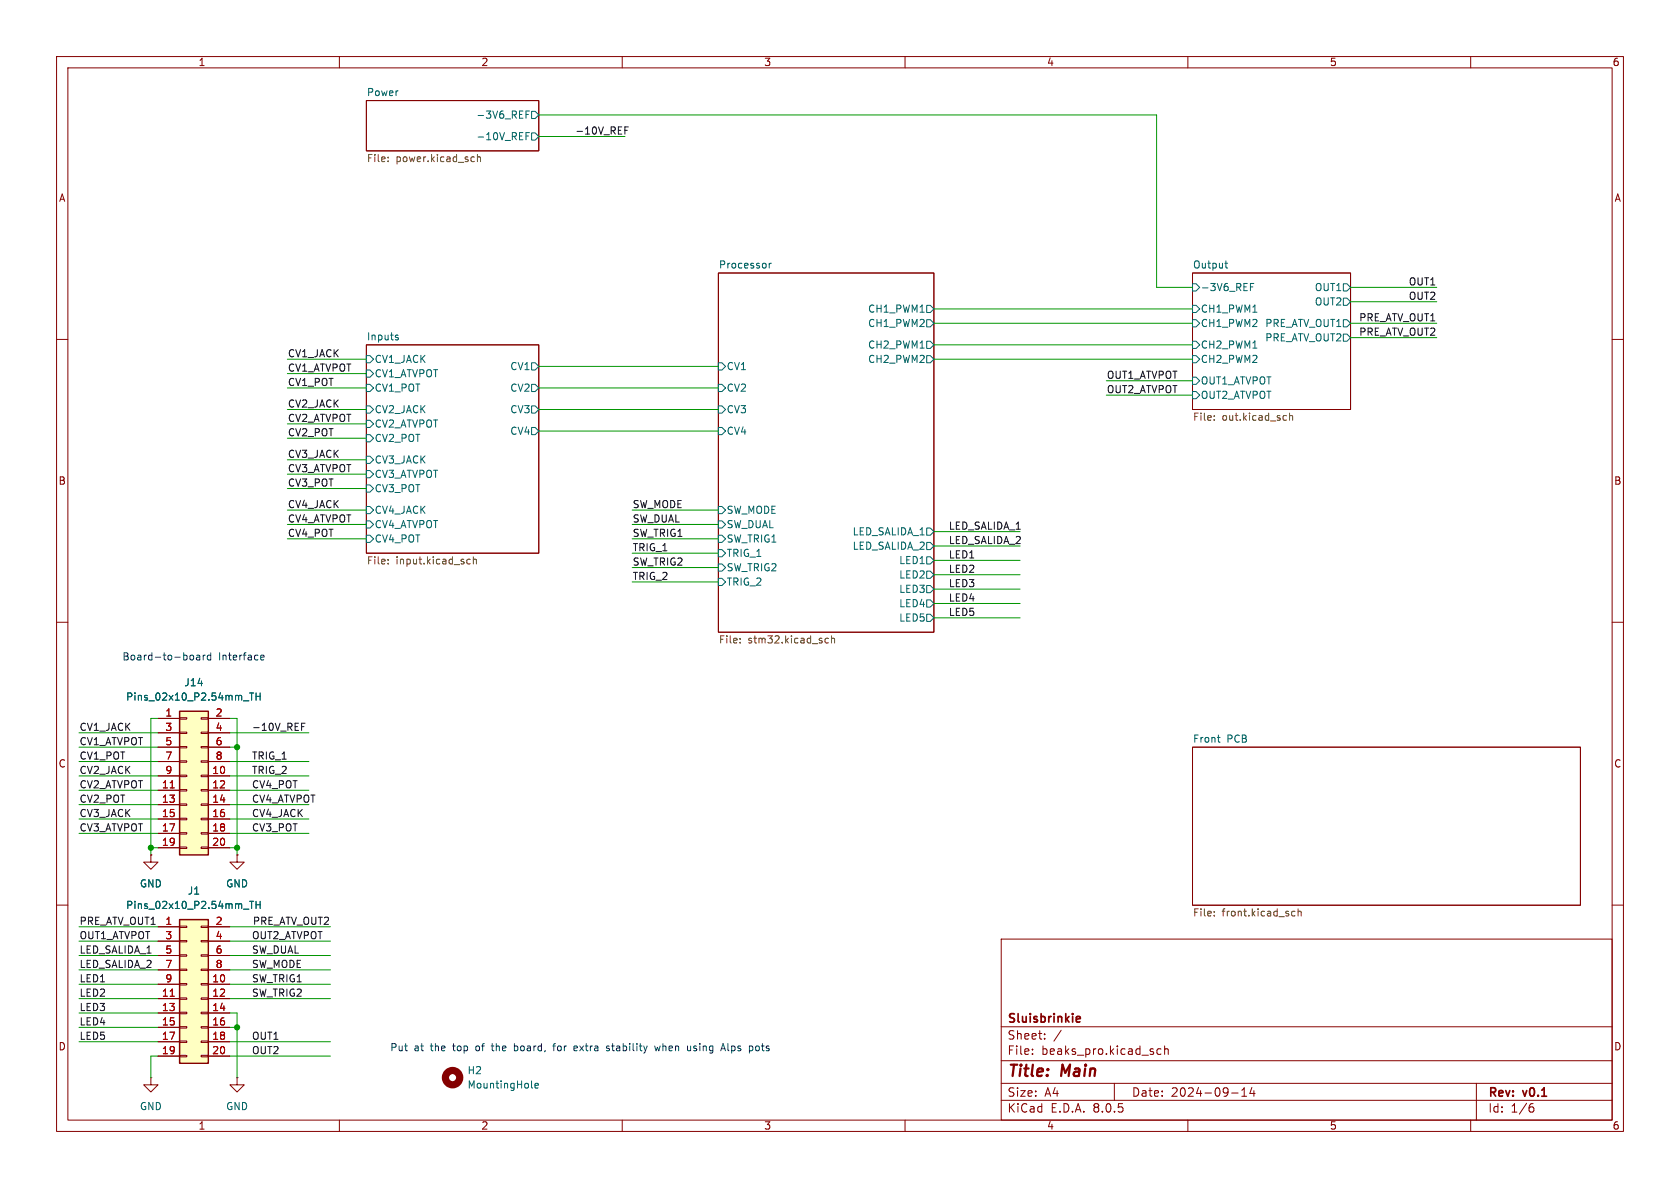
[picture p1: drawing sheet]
<svg xmlns="http://www.w3.org/2000/svg" width="297mm" height="210mm" viewBox="0 0 297 210" stroke-linecap="round" stroke-linejoin="round" font-family="sans-serif">
<g fill="none" stroke="#840000" stroke-width=".18">
<path d="M10 10h277v190h-277zM12 12h273v186h-273zM60 10v2M64.8 17.8h30.4v8.9h-30.4zM110 10v2M160 10v2M210 10v2M260 10v2M10 60h2M127 48.3h38.1v63.5h-38.1zM210.8 48.3h28v24.1h-28zM285 60h2"/>
<path d="M64.8 61h30.4v36.8h-30.4zM10 110h2M285 110h2M210.8 132.1h68.6v27.9h-68.6zM10 160h2M26.7 151.1v1.3h1.2l-1.2 1.3-1.3-1.3h1.3M26.7 151.1h.1M41.9 151.1v1.3h1.3l-1.3 1.3-1.3-1.3h1.3M41.9 151.1h.1M285 160h2M177 166h108v32h-108zM26.7 190.5v1.3h1.2l-1.2 1.2-1.3-1.2h1.3"/>
<path d="M26.7 190.5h.1M41.9 190.5v1.3h1.3l-1.3 1.2-1.3-1.2h1.3M41.9 190.5h.1M60 198v2M110 198v2M160 198v2M177 194.5h108M177 191.5h108M177 187.5h108M177 181.5h108M182.5 186.3v.1M182.5 185.5v.1"/>
<path d="M184.7 183.6v.1M184.7 182.8v.1M187.6 182.1l-1.3 2M197 191.5v3M205.2 185.5l-.4-.1-.3 .3v.4l.2 .2h.5M205.9 185.5l.2-.1 .4 .1v.9M205.9 184.9v1.5M210 198v2M217.7 193.2h1.2M219.5 193.8h.9M219.5 192.7l.5-.4v1.5M221.3 192.2l-.3 1.1h.9"/>
<path d="M221.7 192.8v1M260 198v2M261 191.5v6.5M270.6 195.7h.3l.3 .3-.1 .5-.5 .1M271 195.1l-.4 .1"/>
</g>
<path d="M190.5 179.7l.4 .1 .1 .2-.7 .2M190.9 180.6l-.4 .1" fill="none" stroke="#840000" stroke-width=".3"/>
<g fill="none" stroke="#006464" stroke-width=".18">
<path d="M93.6 19.6h-.6v1.3M94 19.7h.6l.6 .6-.6 .7h-.6zM93 20.2h.4M93 24h.4M93.6 23.4h-.6v1.3M94 23.5h.6l.6 .6-.6 .7h-.6zM70.1 59.7h.3v.2l-.1 .2h-.3M70.1 59.2l.3 .1M136 46.5v.9M136.4 46.5l-.4 .3M163.8 56.5h.7l.6 .7-.6 .6h-.7zM163.8 54h.7l.6 .6-.6 .6h-.7z"/>
<path d="M210.8 50.2h.7l.6 .6-.6 .6h-.7zM210.8 54h.7l.6 .6-.6 .6h-.7zM210.8 56.5h.7l.6 .7-.6 .6h-.7zM216.5 46.5h.5M216.7 46.1v1.1l.3 .2M221.1 50.7h.4M221.7 50.1h-.6v1.3M237.5 52.7h.6l.7 .6-.7 .7h-.6zM237.5 50.2h.6l.7 .6-.7 .6h-.6zM237.5 56.5h.6l.7 .7-.7 .6h-.6zM237.5 59.1h.6l.7 .6-.7 .6h-.6zM64.8 71.8h.6l.6 .6-.6 .6h-.6z"/>
<path d="M64.8 74.3h.6l.6 .6-.6 .7h-.6zM64.8 76.8h.6l.6 .7-.6 .6h-.6zM64.8 67.9h.6l.6 .7-.6 .6h-.6zM64.8 65.4h.6l.6 .6-.6 .7h-.6zM64.8 62.9h.6l.6 .6-.6 .6h-.6zM94 67.9h.6l.6 .7-.6 .6h-.6zM94 64.1h.6l.6 .7-.6 .6h-.6zM94 71.8h.6l.6 .6-.6 .6h-.6zM94 75.6h.6l.6 .6-.6 .6h-.6zM127 67.9h.6l.7 .7-.7 .6h-.6zM127 64.1h.6l.7 .7-.7 .6h-.6zM127 71.8h.6l.7 .6-.7 .6h-.6z"/>
<path d="M127 75.6h.6l.7 .6-.7 .6h-.6zM163.8 60.3h.7l.6 .7-.6 .6h-.7zM163.8 62.9h.7l.6 .6-.6 .6h-.7zM210.8 60.3h.7l.6 .7-.6 .6h-.7zM210.8 62.9h.7l.6 .6-.6 .6h-.7zM210.8 66.7h.7l.6 .6-.6 .6h-.7zM210.8 69.2h.7l.6 .7-.6 .6h-.7zM64.8 89.5h.6l.6 .7-.6 .6h-.6zM64.8 92.1h.6l.6 .6-.6 .6h-.6zM64.8 94.6h.6l.6 .7-.6 .6h-.6zM64.8 85.7h.6l.6 .7-.6 .6h-.6zM64.8 83.2h.6l.6 .6-.6 .7h-.6z"/>
<path d="M64.8 80.6h.6l.6 .7-.6 .6h-.6zM127 92.1h.6l.7 .6-.7 .6h-.6zM127 89.5h.6l.7 .7-.7 .6h-.6zM127 99.7h.6l.7 .6-.7 .7h-.6zM127 94.6h.6l.7 .7-.7 .6h-.6zM127 97.2h.6l.7 .6-.7 .6h-.6zM163.8 93.3h.7l.6 .7-.6 .6h-.7zM163.8 95.9h.7l.6 .6-.6 .7h-.7zM163.8 98.4h.7l.6 .7-.6 .6h-.7zM127 102.2h.6l.7 .7-.7 .6h-.6zM163.8 101h.7l.6 .6-.6 .6h-.7zM163.8 103.5h.7l.6 .6-.6 .7h-.7z"/>
<path d="M163.8 106h.7l.6 .7-.6 .6h-.7zM163.8 108.6h.7l.6 .6-.6 .7h-.7zM215.2 130.4h.5M215.5 131.1l.2 .1"/>
</g>
<g fill="none" stroke="#725600" stroke-width=".18">
<path d="M68.6 28.5v.1M68.6 27.8v.1M83.5 27.7l.4 .1M83.9 28.5l-.4 .1M84.4 27.9l.2-.2 .3 .1v.8M84.4 27.3v1.3M214.7 74.2v.1M214.7 73.5v.1M227.3 73.5h.1M227.4 74.2l-.1 .1M228 73v1.3M228 73.6l.2-.1h.3v.8"/>
<path d="M68.6 98.9v.1M68.6 99.6v.1M82.7 99.6h.4M82.7 98.9h.4M83.7 99l.2-.1h.3v.8M83.7 98.4v1.3M130.8 113.5v.2M130.8 112.9v.1M145.8 113.4l.3 .3 .4-.1M146.5 112.9l-.4-.1-.3 .3M147 112.9l.2-.1 .3 .1v.8M147 112.4v1.3"/>
<path d="M214.7 161.1v.2M214.7 161.8v.1M228.4 161.8l.2 .1h.3M228.9 161.1h-.3l-.2 .1M229.5 161.2l.2-.1h.3v.8M229.5 160.7v1.2"/>
</g>
<path d="M31.7 162.6h5.1v25.4h-5.1z" fill="#ffffc2"/>
<g fill="none" stroke="#840000" stroke-width=".18">
<path d="M27.9 163.8h3.8M27.9 174h3.8M27.9 176.5h3.8M27.9 179.1h3.8M27.9 166.4h3.8M27.9 168.9h3.8M27.9 171.5h3.8M31.7 178.9h1.3v.3h-1.3zM31.7 176.4h1.3v.3h-1.3zM31.7 173.9h1.3v.2h-1.3zM31.7 171.3h1.3v.3h-1.3zM31.7 168.8h1.3v.2h-1.3z"/>
<path d="M31.7 166.2h1.3v.3h-1.3zM31.7 163.7h1.3v.3h-1.3zM35.6 178.9h1.2v.3h-1.2zM35.6 176.4h1.2v.3h-1.2zM35.6 173.9h1.2v.2h-1.2zM35.6 171.3h1.2v.3h-1.2zM35.6 168.8h1.2v.2h-1.2zM35.6 166.2h1.2v.3h-1.2zM35.6 163.7h1.2v.3h-1.2zM36.8 163.8h3.8M36.8 174h3.8M36.8 176.5h3.8"/>
<path d="M36.8 179.1h3.8M36.8 166.4h3.8M36.8 168.9h3.8M36.8 171.5h3.8M27.9 181.6h3.8M27.9 184.2h3.8M27.9 186.7h3.8M31.7 186.6h1.3v.2h-1.3zM31.7 184h1.3v.3h-1.3zM31.7 181.5h1.3v.2h-1.3zM35.6 186.6h1.2v.2h-1.2zM35.6 184h1.2v.3h-1.2z"/>
<path d="M35.6 181.5h1.2v.2h-1.2zM36.8 181.6h3.8M36.8 184.2h3.8M36.8 186.7h3.8"/>
</g>
<path d="M31.7 162.6h5.1v25.4h-5.1z" fill="none" stroke="#840000" stroke-width=".25"/>
<path d="M30.1 176.1h.7" fill="none" stroke="#a90000" stroke-width=".18"/>
<path d="M44.1 159.3h.7M44.5 159.3v1.3M45.3 159.3v1.3M45.3 159.9h.7M46 159.3v1.3M43 160.7h1M94 192.2l.2 .1M94.6 191.9l.6-.1-.1-.2-.3-.1-.2 .2v.6h.5" fill="none" stroke="#006464" stroke-width=".18"/>
<circle cx="80" cy="190.5" r="1.27" fill="none" stroke="#840000" stroke-width="1.3"/>
<path d="M31.7 125.7h5.1v25.4h-5.1z" fill="#ffffc2"/>
<g fill="none" stroke="#840000" stroke-width=".18">
<path d="M27.9 127h3.8M27.9 137.2h3.8M27.9 139.7h3.8M27.9 129.5h3.8M27.9 132.1h3.8M27.9 134.6h3.8M31.7 139.6h1.3v.2h-1.3zM31.7 137h1.3v.3h-1.3zM31.7 134.5h1.3v.2h-1.3zM31.7 132h1.3v.2h-1.3zM31.7 129.4h1.3v.3h-1.3zM31.7 126.9h1.3v.2h-1.3z"/>
<path d="M35.6 139.6h1.2v.2h-1.2zM35.6 137h1.2v.3h-1.2zM35.6 134.5h1.2v.2h-1.2zM35.6 132h1.2v.2h-1.2zM35.6 129.4h1.2v.3h-1.2zM35.6 126.9h1.2v.2h-1.2zM36.8 127h3.8M36.8 137.2h3.8M36.8 139.7h3.8M36.8 129.5h3.8M36.8 132.1h3.8M36.8 134.6h3.8"/>
<path d="M26.7 151.1h.1M27.9 142.2h3.8M27.9 144.8h3.8M27.9 147.3h3.8M27.9 149.9h3.8M31.7 149.7h1.3v.3h-1.3zM31.7 147.2h1.3v.2h-1.3zM31.7 144.7h1.3v.2h-1.3zM31.7 142.1h1.3v.3h-1.3zM35.6 149.7h1.2v.3h-1.2zM35.6 147.2h1.2v.2h-1.2zM35.6 144.7h1.2v.2h-1.2z"/>
<path d="M35.6 142.1h1.2v.3h-1.2zM36.8 142.2h3.8M36.8 144.8h3.8M36.8 147.3h3.8M36.8 149.9h3.8M41.9 151.1h.1M27.9 163.8h3.8M27.9 174h3.8M27.9 176.5h3.8M27.9 179.1h3.8M27.9 166.4h3.8M27.9 168.9h3.8"/>
<path d="M27.9 171.5h3.8M36.8 163.8h3.8M36.8 174h3.8M36.8 176.5h3.8M36.8 179.1h3.8M36.8 166.4h3.8M36.8 168.9h3.8M36.8 171.5h3.8M27.9 181.6h3.8M27.9 184.2h3.8M27.9 186.7h3.8M36.8 181.6h3.8"/>
<path d="M36.8 184.2h3.8M36.8 186.7h3.8"/>
</g>
<path d="M31.7 125.7h5.1v25.4h-5.1z" fill="none" stroke="#840000" stroke-width=".25"/>
<path d="M30.1 139.3h.7M30.1 176.1h.7" fill="none" stroke="#a90000" stroke-width=".18"/>
<path d="M43 123.9h1M44.1 122.5h.7M44.5 122.5v1.3M45.3 122.5v1.3M45.3 123.1h.7M46 122.5v1.3M44.1 159.3h.7M44.5 159.3v1.3M45.3 159.3v1.3M45.3 159.9h.7M46 159.3v1.3M43 160.7h1" fill="none" stroke="#006464" stroke-width=".18"/>
<path d="M110.5 23h.4M111.1 22.4h-.6v1.3M53.3 128.5h.4M53.9 127.8h-.6v1.3" fill="none" stroke="#0f0f0f" stroke-width=".18"/>
<g fill="none" stroke="#0000c2" stroke-width=".18">
<path d="M33.8 115.8l.3 .1 .1 .2v.4l-.4 .2M34.8 115.9h.5v.8M35.3 116.1l-.4 .1-.2 .2 .2 .3 .4-.1M35.9 115.8v.9M36.3 115.8l-.4 .3M37.3 115.9l-.4-.1-.3 .3 .2 .5h.5M37.3 115.4v1.3M46.1 116.2l.6-.1-.1-.2-.3-.1-.2 .2v.6h.5M86.8 184.9h.5M87 184.5v1.1l.2 .1M90.9 185h.5M90.9 184.5v1.2"/>
<path d="M90.9 185.7h.5M97.7 184.9h.5M98.2 184.5l-.3 .2v1M101.6 184.9l.4 .1 .1 .2-.6 .1M102 185.7h-.4M107.4 184.9l.3 .1M107.4 185.3l.3 .1 .1 .2-.2 .1h-.3M108.1 184.9h.5M115.7 184.9l.3 .8 .2-.6 .3 .6 .2-.8M122.6 185.7h.5M123.1 185l-.3-.1-.2 .2 .1 .2 .4 .1M128.7 184.5v1.1l.2 .1"/>
<path d="M133.8 184.9l.3 .1 .1 .1v.5l-.4 .1"/>
</g>
<g fill="none" stroke="#009600" stroke-width=".18">
<path d="M95.2 20.3h109.3v30.5h6.3M95.2 24.1h15.3M165.1 57.2h45.7M165.1 54.6h45.7M238.8 53.3h15.2M238.8 59.7h15.2M238.8 50.8h15.2M238.8 57.2h15.2M50.8 77.5h14M50.8 66h14M50.8 63.5h14M50.8 74.9h14"/>
<path d="M50.8 72.4h14M50.8 68.6h14M95.2 72.4h31.8M95.2 68.6h31.8M95.2 64.8h31.8M95.2 76.2h31.8M165.1 63.5h45.7M165.1 61h45.7M195.6 69.9h15.2M195.6 67.3h15.2M50.8 81.3h14M50.8 86.4h14"/>
<path d="M50.8 83.8h14M50.8 90.2h14M50.8 95.3h14M50.8 92.7h14M111.8 90.2h15.2M111.8 95.3h15.2M111.8 92.7h15.2M111.8 97.8h15.2M165.1 99.1h15.2M165.1 96.5h15.2M165.1 94h15.2M111.8 102.9h15.2"/>
<path d="M111.8 100.3h15.2M165.1 101.6h15.2M165.1 104.1h15.2M165.1 109.2h15.2M165.1 106.7h15.2M14 129.5h13.9M14 137.2h13.9M14 132.1h13.9M14 134.6h13.9M14 139.7h13.9M27.9 127h-1.2v24.1M40.6 127h1.3v24.1"/>
<path d="M40.6 129.5h14M40.6 137.2h14M40.6 132.1h1.3M40.6 134.6h14M40.6 139.7h14M14 147.3h13.9M14 142.2h13.9M14 144.8h13.9M26.7 149.9h1.2M40.6 147.3h14M40.6 142.2h14M40.6 144.8h14"/>
<path d="M40.6 149.9h1.3M14 176.5h13.9M14 174h13.9M14 166.4h13.9M14 168.9h13.9M14 171.5h13.9M14 179.1h13.9M14 163.8h13.9M40.6 176.5h17.8M40.6 174h17.8M40.6 166.4h17.8M40.6 168.9h17.8"/>
<path d="M40.6 171.5h17.8M40.6 179.1h1.3v11.4M40.6 163.8h17.8M14 181.6h13.9M14 184.2h13.9M27.9 186.7h-1.2v3.8M40.6 181.6h1.3M40.6 184.2h17.8M40.6 186.7h17.8"/>
</g>
<g fill="#009600" stroke="#009600" stroke-width=".18">
<circle cx="26.7" cy="149.9" r=".46"/>
<circle cx="41.9" cy="132.1" r=".46"/>
<circle cx="41.9" cy="149.9" r=".46"/>
<circle cx="41.9" cy="181.6" r=".46"/>
</g>
<g font-size="2.8" fill="#840000">
<text x="178" y="190.9">Title:</text>
<text x="187.7" y="190.9">Main</text>
</g>
<g font-size="2.1" fill="#840000">
<text x="178" y="184">Sheet:</text>
<text x="178" y="181.2">Sluisbrinkie</text>
<text x="178" y="186.7">File:</text>
<text x="184.1" y="186.7">beaks_pro.kicad_sch</text>
<text x="178" y="196.9">KiCad</text>
<text x="178" y="194.1">Size:</text>
<text x="184.7" y="194.1">A4</text>
<text x="185.7" y="196.9">E.D.A.</text>
<text x="193.3" y="196.9">8.0.5</text>
<text x="200" y="194.1">Date:</text>
<text x="207" y="194.1">2024-09-14</text>
<text x="263" y="194.3">Rev:</text>
<text x="263" y="196.9">Id:</text>
<text x="267.1" y="196.9">1/6</text>
<text x="269.4" y="194.3">v0.1</text>
</g>
<g font-size="1.8" fill="#840000">
<text x="35" y="11.9">1</text>
<text x="85" y="11.9">2</text>
<text x="135" y="11.9">3</text>
<text x="185" y="11.9">4</text>
<text x="235" y="11.9">5</text>
<text x="285" y="11.9">6</text>
<text x="10.3" y="35.9">A</text>
<text x="285.3" y="35.9">A</text>
<text x="10.3" y="85.9">B</text>
<text x="285.3" y="85.9">B</text>
<text x="10.3" y="135.9">C</text>
<text x="285.3" y="135.9">C</text>
<text x="10.3" y="185.9">D</text>
<text x="285.3" y="185.9">D</text>
<text x="35" y="199.9">1</text>
<text x="85" y="199.9">2</text>
<text x="135" y="199.9">3</text>
<text x="185" y="199.9">4</text>
<text x="235" y="199.9">5</text>
<text x="285" y="199.9">6</text>
</g>
<g font-size="1.8" fill="#006464">
<text x="64.8" y="17.1">Power</text>
<text x="84.1" y="21.2">-3V6_REF</text>
<text x="84.1" y="25">-10V_REF</text>
<text x="127" y="47.5">Processor</text>
<text x="210.8" y="47.5">Output</text>
<text x="212.2" y="51.7">-3V6_REF</text>
<text x="232.3" y="51.7">OUT1</text>
<text x="153.4" y="58">CH1_PWM2</text>
<text x="153.4" y="55.5">CH1_PWM1</text>
<text x="212.2" y="55.5">CH1_PWM1</text>
<text x="212.2" y="58">CH1_PWM2</text>
<text x="223.6" y="58">PRE_ATV_OUT1</text>
<text x="232.3" y="54.2">OUT2</text>
<text x="64.8" y="60.2">Inputs</text>
<text x="66.1" y="64.4">CV1_JACK</text>
<text x="90.1" y="65.6">CV1</text>
<text x="128.4" y="65.6">CV1</text>
<text x="153.4" y="61.8">CH2_PWM1</text>
<text x="153.4" y="64.4">CH2_PWM2</text>
<text x="212.2" y="61.8">CH2_PWM1</text>
<text x="212.2" y="64.4">CH2_PWM2</text>
<text x="223.6" y="60.6">PRE_ATV_OUT2</text>
<text x="66.1" y="69.4">CV1_POT</text>
<text x="66.1" y="66.9">CV1_ATVPOT</text>
<text x="90.1" y="69.4">CV2</text>
<text x="128.4" y="69.4">CV2</text>
<text x="212.2" y="68.2">OUT1_ATVPOT</text>
<text x="212.2" y="70.7">OUT2_ATVPOT</text>
<text x="66.1" y="73.3">CV2_JACK</text>
<text x="66.1" y="75.8">CV2_ATVPOT</text>
<text x="90.1" y="73.3">CV3</text>
<text x="90.1" y="77.1">CV4</text>
<text x="128.4" y="73.3">CV3</text>
<text x="128.4" y="77.1">CV4</text>
<text x="66.1" y="78.3">CV2_POT</text>
<text x="66.1" y="82.1">CV3_JACK</text>
<text x="66.1" y="87.2">CV3_POT</text>
<text x="66.1" y="84.7">CV3_ATVPOT</text>
<text x="66.1" y="91">CV4_JACK</text>
<text x="66.1" y="93.6">CV4_ATVPOT</text>
<text x="128.4" y="93.6">SW_DUAL</text>
<text x="128.4" y="91">SW_MODE</text>
<text x="150.6" y="94.8">LED_SALIDA_1</text>
<text x="66.1" y="96.1">CV4_POT</text>
<text x="128.4" y="101.2">SW_TRIG2</text>
<text x="128.4" y="96.1">SW_TRIG1</text>
<text x="128.4" y="98.7">TRIG_1</text>
<text x="150.6" y="97.4">LED_SALIDA_2</text>
<text x="158.9" y="99.9">LED1</text>
<text x="128.4" y="103.7">TRIG_2</text>
<text x="158.9" y="102.5">LED2</text>
<text x="158.9" y="105">LED3</text>
<text x="158.9" y="107.5">LED4</text>
<text x="158.9" y="110.1">LED5</text>
<text x="22.2" y="124.1">Pins_02x10_P2.54mm_TH</text>
<text x="32.5" y="121.5">J14</text>
<text x="210.8" y="131.4">Front</text>
<text x="216.9" y="131.4">PCB</text>
<text x="22.2" y="160.9">Pins_02x10_P2.54mm_TH</text>
<text x="24.6" y="157.1">GND</text>
<text x="33.1" y="158.3">J1</text>
<text x="39.9" y="157.1">GND</text>
<text x="82.6" y="190.1">H2</text>
<text x="24.6" y="196.4">GND</text>
<text x="39.9" y="196.4">GND</text>
<text x="82.6" y="192.6">MountingHole</text>
</g>
<g font-size="1.8" fill="#0f0f0f">
<text x="101.6" y="23.9">-10V_REF</text>
<text x="249" y="53.1">OUT2</text>
<text x="249" y="50.5">OUT1</text>
<text x="240.2" y="59.4">PRE_ATV_OUT2</text>
<text x="240.2" y="56.9">PRE_ATV_OUT1</text>
<text x="50.8" y="63.2">CV1_JACK</text>
<text x="50.8" y="65.8">CV1_ATVPOT</text>
<text x="50.8" y="68.3">CV1_POT</text>
<text x="195.6" y="69.6">OUT2_ATVPOT</text>
<text x="195.6" y="67">OUT1_ATVPOT</text>
<text x="50.8" y="72.1">CV2_JACK</text>
<text x="50.8" y="74.7">CV2_ATVPOT</text>
<text x="50.8" y="77.2">CV2_POT</text>
<text x="50.8" y="81">CV3_JACK</text>
<text x="50.8" y="83.6">CV3_ATVPOT</text>
<text x="50.8" y="86.1">CV3_POT</text>
<text x="50.8" y="89.9">CV4_JACK</text>
<text x="111.8" y="89.9">SW_MODE</text>
<text x="50.8" y="95">CV4_POT</text>
<text x="50.8" y="92.4">CV4_ATVPOT</text>
<text x="111.8" y="92.4">SW_DUAL</text>
<text x="111.8" y="95">SW_TRIG1</text>
<text x="167.6" y="93.7">LED_SALIDA_1</text>
<text x="111.8" y="97.5">TRIG_1</text>
<text x="111.8" y="100.1">SW_TRIG2</text>
<text x="167.6" y="96.3">LED_SALIDA_2</text>
<text x="167.6" y="101.3">LED2</text>
<text x="167.6" y="98.8">LED1</text>
<text x="111.8" y="102.6">TRIG_2</text>
<text x="167.6" y="103.9">LED3</text>
<text x="167.6" y="106.4">LED4</text>
<text x="167.6" y="109">LED5</text>
<text x="14" y="131.8">CV1_ATVPOT</text>
<text x="14" y="129.3">CV1_JACK</text>
<text x="44.4" y="129.3">-10V_REF</text>
<text x="14" y="136.9">CV2_JACK</text>
<text x="14" y="134.4">CV1_POT</text>
<text x="44.4" y="134.4">TRIG_1</text>
<text x="44.4" y="136.9">TRIG_2</text>
<text x="14" y="139.4">CV2_ATVPOT</text>
<text x="14" y="142">CV2_POT</text>
<text x="44.4" y="139.4">CV4_POT</text>
<text x="44.4" y="142">CV4_ATVPOT</text>
<text x="14" y="144.5">CV3_JACK</text>
<text x="14" y="147.1">CV3_ATVPOT</text>
<text x="44.4" y="147.1">CV3_POT</text>
<text x="44.4" y="144.5">CV4_JACK</text>
<text x="14" y="166.1">OUT1_ATVPOT</text>
<text x="14" y="163.6">PRE_ATV_OUT1</text>
<text x="44.4" y="166.1">OUT2_ATVPOT</text>
<text x="44.6" y="163.6">PRE_ATV_OUT2</text>
<text x="14" y="168.6">LED_SALIDA_1</text>
<text x="14" y="171.2">LED_SALIDA_2</text>
<text x="14" y="173.7">LED1</text>
<text x="44.4" y="173.7">SW_TRIG1</text>
<text x="44.4" y="168.6">SW_DUAL</text>
<text x="44.4" y="171.2">SW_MODE</text>
<text x="14" y="176.3">LED2</text>
<text x="14" y="178.8">LED3</text>
<text x="44.4" y="176.3">SW_TRIG2</text>
<text x="14" y="181.3">LED4</text>
<text x="14" y="183.9">LED5</text>
<text x="44.4" y="183.9">OUT1</text>
<text x="44.4" y="186.4">OUT2</text>
</g>
<g font-size="1.8" fill="#725600">
<text x="64.8" y="29">File:</text>
<text x="70" y="29">power.kicad_sch</text>
<text x="210.8" y="74.7">File:</text>
<text x="216" y="74.7">out.kicad_sch</text>
<text x="64.8" y="100.1">File:</text>
<text x="70" y="100.1">input.kicad_sch</text>
<text x="127" y="114.1">File:</text>
<text x="132.2" y="114.1">stm32.kicad_sch</text>
<text x="210.8" y="162.3">File:</text>
<text x="216" y="162.3">front.kicad_sch</text>
</g>
<g font-size="1.8" fill="#0000c2">
<text x="21.5" y="117">Board-to-board</text>
<text x="38.6" y="117">Interface</text>
<text x="68.9" y="186">Put</text>
<text x="73.2" y="186">at</text>
<text x="76.3" y="186">the</text>
<text x="80.4" y="186">top</text>
<text x="84.6" y="186">of</text>
<text x="87.7" y="186">the</text>
<text x="91.9" y="186">board,</text>
<text x="99" y="186">for</text>
<text x="102.9" y="186">extra</text>
<text x="108.9" y="186">stability</text>
<text x="117.7" y="186">when</text>
<text x="123.6" y="186">using</text>
<text x="129.8" y="186">Alps</text>
<text x="135" y="186">pots</text>
</g>
<g font-size="1.8" fill="#a90000">
<text x="29.1" y="126.7">1</text>
<text x="29.1" y="129.3">3</text>
<text x="29.1" y="131.8">5</text>
<text x="38" y="126.7">2</text>
<text x="38" y="129.3">4</text>
<text x="38" y="131.8">6</text>
<text x="29.1" y="134.4">7</text>
<text x="29.1" y="136.9">9</text>
<text x="37.4" y="136.9">10</text>
<text x="38" y="134.4">8</text>
<text x="28.5" y="139.4">11</text>
<text x="28.5" y="142">13</text>
<text x="37.4" y="139.4">12</text>
<text x="37.4" y="142">14</text>
<text x="28.5" y="144.5">15</text>
<text x="28.5" y="147.1">17</text>
<text x="28.5" y="149.6">19</text>
<text x="37.4" y="144.5">16</text>
<text x="37.4" y="147.1">18</text>
<text x="37.4" y="149.6">20</text>
<text x="29.1" y="163.6">1</text>
<text x="29.1" y="166.1">3</text>
<text x="38" y="163.6">2</text>
<text x="38" y="166.1">4</text>
<text x="29.1" y="168.7">5</text>
<text x="29.1" y="171.2">7</text>
<text x="29.1" y="173.7">9</text>
<text x="37.4" y="173.7">10</text>
<text x="38" y="168.7">6</text>
<text x="38" y="171.2">8</text>
<text x="28.5" y="176.3">11</text>
<text x="28.5" y="178.8">13</text>
<text x="37.4" y="176.3">12</text>
<text x="37.4" y="178.8">14</text>
<text x="28.5" y="181.4">15</text>
<text x="28.5" y="183.9">17</text>
<text x="37.4" y="181.4">16</text>
<text x="37.4" y="183.9">18</text>
<text x="28.5" y="186.4">19</text>
<text x="37.4" y="186.4">20</text>
</g>
</svg>
